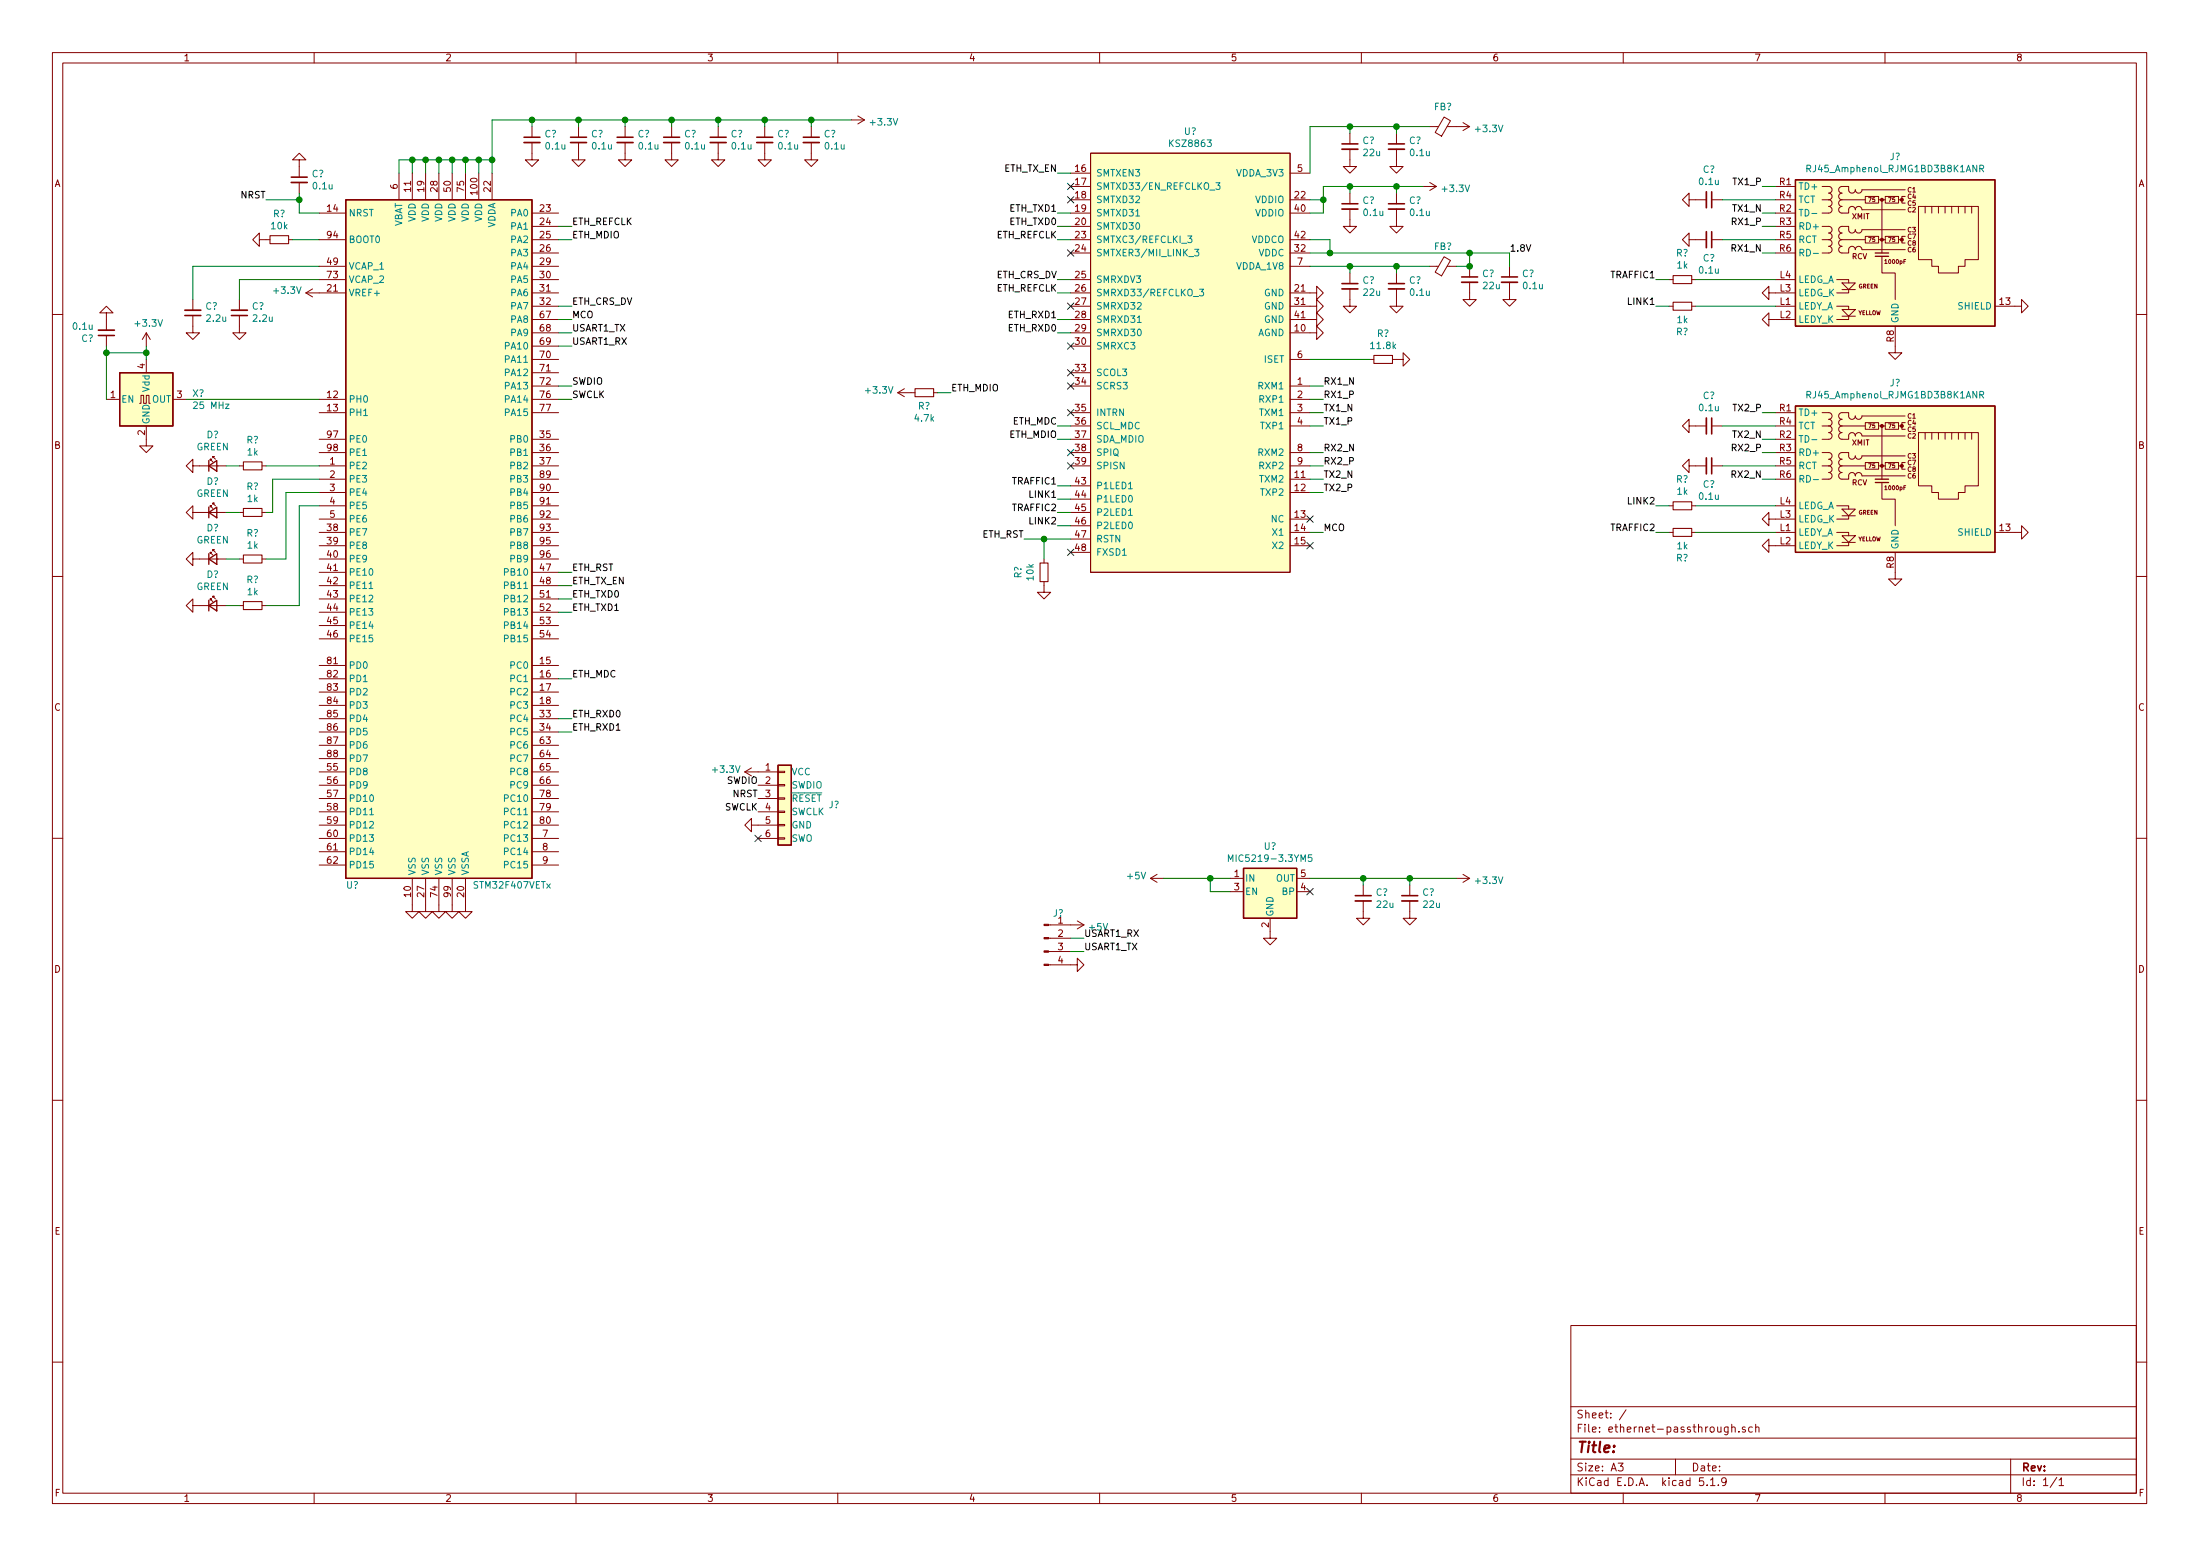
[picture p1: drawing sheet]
<svg xmlns="http://www.w3.org/2000/svg" width="420mm" height="297mm" viewBox="0 0 420 297" stroke-linecap="round" stroke-linejoin="round" font-family="sans-serif">
<g fill="none" stroke="#840000" stroke-width=".19">
<path d="M10 10h400v277h-400zM12 12h396v273.1h-396zM60 10v2M110 10v2M160 10v2M210 10v2M260 10v2M310 10v2M360 10v2M57.1 30.5h1.3l-1.3-1.3-1.2 1.3h1.2v3.3M57.1 34.8v2.1M76.2 33.1v5"/>
<path d="M78.7 33.1v5M81.3 33.1v5M83.8 33.1v5M86.4 33.1v5M88.9 33.1v5M91.4 33.1v5M94 33.1v5M101.6 27.2v3.3h1.3l-1.3 1.3-1.3-1.3h1.3M101.6 24.2v2M110.5 27.2v3.3h1.3l-1.3 1.3-1.3-1.3h1.3M110.5 24.2v2M119.4 27.2v3.3h1.2l-1.2 1.3-1.3-1.3h1.3"/>
<path d="M119.4 24.2v2M128.3 27.2v3.3h1.2l-1.2 1.3-1.3-1.3h1.3M128.3 24.2v2M137.2 27.2v3.3h1.2l-1.2 1.3-1.3-1.3h1.3M137.2 24.2v2M146 27.2v3.3h1.3l-1.3 1.3-1.2-1.3h1.2M146 24.2v2M154.9 27.2v3.3h1.3l-1.3 1.3-1.2-1.3h1.2M154.9 24.2v2M162.6 22.9h2.5M163.8 22.1l1.3 .8M165.1 22.9l-1.3 .8"/>
<path d="M204.5 35.6h3.8M204.5 38.1h3.8M204.5 33.1h3.8M208.3 29.2h38.1v80.1h-38.1zM246.4 38.1h3.8M246.4 33.1h3.8M257.8 39.9v3.3h1.3l-1.3 1.3-1.3-1.3h1.3M257.8 28.5v3.3h1.3l-1.3 1.3-1.3-1.3h1.3M257.8 25.4v2.1M257.8 36.9v2M266.7 39.9v3.3h1.3l-1.3 1.3-1.3-1.3h1.3M266.7 28.5v3.3h1.3l-1.3 1.3-1.3-1.3h1.3"/>
<path d="M266.7 25.4v2.1M266.7 36.9v2M271.8 35.6h2.5M273 34.8l1.3 .8M273 24.2h1.7M274.3 35.6l-1.3 .8M275.8 22.3l1.2 .7-1.7 3-1.2-.7zM276.4 24.2h4.3M279.4 23.4l1.3 .8M280.7 24.2l-1.3 .7M322.6 38.1v-1.2l-1.3 1.2 1.3 1.3v-1.3h3.3M326.9 38.1h2"/>
<path d="M339.1 35.6h3.8M339.1 38.1h3.8M348 35.6h1.2a.63 .63 0 0 1 .7 .6 .63 .63 0 0 1-.7 .7 .63 .63 0 0 1 .7 .6 .63 .63 0 0 1-.7 .6M348 38.1h1.2M349.2 38.1a.63 .63 0 0 1 .7 .7 .63 .63 0 0 1-.7 .6 .63 .63 0 0 1 .7 .6 .63 .63 0 0 1-.7 .7h-1.2M351.8 38.1a.63 .63 0 0 0-.6 .7 .63 .63 0 0 0 .6 .6 .63 .63 0 0 0-.6 .6 .63 .63 0 0 0 .6 .7h1.3v-.7a.63 .63 0 0 1 .6-.6 .63 .63 0 0 1 .6 .6 .63 .63 0 0 1 .7-.6 .63 .63 0 0 1 .6 .6h8.3M351.8 38.1h4.4M356.2 37.5h2.6v1.3h-2.6zM358.8 38.1h1.2M359.4 38.1v10.2M360 37.5h2.6v1.3h-2.6zM362.6 38.1h.6"/>
<path d="M363.9 36.2h-8.3a.63 .63 0 0 1-.6 .7 .63 .63 0 0 1-.7-.7 .63 .63 0 0 1-.6 .7 .63 .63 0 0 1-.6-.7v-.6h-1.3a.63 .63 0 0 0-.6 .6 .63 .63 0 0 0 .6 .7 .63 .63 0 0 0-.6 .6 .63 .63 0 0 0 .6 .6M363.9 37.5h-.7v1.3h.7M366.4 39.4h11.4v10.2h-2.5v1.2h-1.3v1.3h-3.8v-1.3h-1.3v-1.2h-2.5zM367.7 39.4v1.3M368.9 39.4v1.3M370.2 39.4v1.3M371.5 39.4v1.3M372.7 39.4v1.3M374 39.4v1.3M375.3 39.4v1.3M376.6 39.4v1.3M20.3 59.7h1.3l-1.3-1.2-1.3 1.2h1.3v3.3"/>
<path d="M36.8 57.2v2M45.7 57.2v2M49.5 45.8v-1.3l-1.2 1.3 1.2 1.2v-1.2h2.1M55.1 45.8h.8M58.4 55.9l1.3 .8M58.4 55.9h7.6M59.7 55.2l-1.3 .7M61 45.8h5M61 53.4h5M61 40.7h5M61 50.8h5M101.6 45.8h5.1"/>
<path d="M101.6 55.9h5.1M101.6 53.4h5.1M101.6 58.5h5.1M101.6 48.3h5.1M101.6 43.2h5.1M101.6 40.7h5.1M101.6 50.8h5.1M204.5 45.8h3.8M204.5 55.9h3.8M204.5 53.4h3.8M204.5 58.5h3.8M204.5 48.3h3.8"/>
<path d="M204.5 43.2h3.8M204.5 40.7h3.8M246.4 58.5h5.1v-1.3l1.2 1.3-1.2 1.2v-1.2M246.4 55.9h5.1v-1.3l1.2 1.3-1.2 1.3v-1.3M246.4 45.8h3.8M246.4 48.3h3.8M246.4 40.7h3.8M246.4 50.8h3.8M257.8 55.2v3.3h1.3l-1.3 1.2-1.3-1.2h1.3M257.8 52.1v2M266.7 55.2v3.3h1.3l-1.3 1.2-1.3-1.2h1.3M266.7 52.1v2"/>
<path d="M273 50.8h1.7M275.8 49l1.2 .7-1.7 3-1.2-.7zM276.4 50.8h1.7M280.7 53.9v3.3h1.2l-1.2 1.3-1.3-1.3h1.3M280.7 50.8v2.1M288.3 53.9v3.3h1.3l-1.3 1.3-1.3-1.3h1.3M288.3 50.8v2.1M318.8 53.4h.7M318.8 58.5h.7M322.6 45.8v-1.3l-1.3 1.3 1.3 1.2v-1.2h3.3M323.1 53.4h.7M323.1 58.5h.7"/>
<path d="M326.9 45.8h2M337.8 55.9v-1.3l-1.3 1.3 1.3 1.3v-1.3h5.1M339.1 45.8h3.8M339.1 53.4h3.8M339.1 58.5h3.8M339.1 48.3h3.8M339.1 43.2h3.8M339.1 40.7h3.8M348 43.2h1.2a.63 .63 0 0 1 .7 .7 .63 .63 0 0 1-.7 .6 .63 .63 0 0 1 .7 .6 .63 .63 0 0 1-.7 .7M348 45.8h1.2M349.2 45.8a.63 .63 0 0 1 .7 .6 .63 .63 0 0 1-.7 .6 .63 .63 0 0 1 .7 .7 .63 .63 0 0 1-.7 .6h-1.2M350.8 58.5h2.3v.6"/>
<path d="M350.8 53.4h2.3v.6M351.8 45.8a.63 .63 0 0 0-.6 .6 .63 .63 0 0 0 .6 .6 .63 .63 0 0 0-.6 .7 .63 .63 0 0 0 .6 .6h1.3v-.6a.63 .63 0 0 1 .6-.7 .63 .63 0 0 1 .6 .7 .63 .63 0 0 1 .7-.7 .63 .63 0 0 1 .6 .7h8.3M351.8 54h2.5l-1.2 1.3zM351.8 59.1h2.5l-1.2 1.3zM351.8 45.8h4.4M351.8 55.3h2.5M353.1 55.3v.6h-2.3M356.2 45.1h2.6v1.3h-2.6zM358.8 45.8h1.2M359.4 48.9v3.2h2.5v5.1M360 45.1h2.6v1.3h-2.6zM362.6 45.8h.6"/>
<path d="M363.9 43.9h-8.3a.63 .63 0 0 1-.6 .6 .63 .63 0 0 1-.7-.6 .63 .63 0 0 1-.6 .6 .63 .63 0 0 1-.6-.6v-.7h-1.3a.63 .63 0 0 0-.6 .7 .63 .63 0 0 0 .6 .6 .63 .63 0 0 0-.6 .6 .63 .63 0 0 0 .6 .7M363.9 45.1h-.7v1.3h.7M381 58.5h5.1v-1.3l1.2 1.3-1.2 1.2v-1.2M10 60h2M20.3 76.2h2.6M20.3 64v2.1M26.7 77h.2v-1.5h.5v1.5h.5v-1.5h.5v1.5h.3M27.9 63.5v2.6M27.9 68.6v2.6M27.9 63.5l-.7 1.3M27.9 63.5l.8 1.3M33 76.2h2.6"/>
<path d="M36.8 60.2v3.3h1.3l-1.3 1.3-1.2-1.3h1.2M45.7 60.2v3.3h1.3l-1.3 1.3-1.3-1.3h1.3M61 76.2h5M61 78.8h5M101.6 76.2h5.1M101.6 61h5.1M101.6 78.8h5.1M101.6 66.1h5.1M101.6 68.6h5.1M101.6 71.2h5.1M101.6 73.7h5.1M101.6 63.5h5.1"/>
<path d="M171.4 75l1.3 .7M171.4 75h3.4M172.7 74.2l-1.3 .8M178.3 75h.8M204.5 61h3.8M204.5 78.8h3.8M204.5 66.1h3.8M204.5 71.2h3.8M204.5 73.7h3.8M204.5 63.5h3.8M246.4 63.5h5.1v-1.2l1.2 1.2-1.2 1.3v-1.3M246.4 61h5.1v-1.3l1.2 1.3-1.2 1.3v-1.3"/>
<path d="M246.4 76.2h3.8M246.4 78.8h3.8M246.4 68.6h3.8M246.4 73.7h3.8M261.6 68.6h.8M265.9 68.6h2.1v-1.3l1.2 1.3-1.2 1.3v-1.3M337.8 61v-1.3l-1.3 1.3 1.3 1.3v-1.3h5.1M339.1 78.8h3.8M348 78.8h1.2a.63 .63 0 0 1 .7 .6 .63 .63 0 0 1-.7 .6 .63 .63 0 0 1 .7 .7 .63 .63 0 0 1-.7 .6M351.8 60.4h2.5M353.1 60.4v.6h-2.3M361.9 62.3v5h1.3l-1.3 1.3-1.2-1.3h1.2"/>
<path d="M363.9 79.4h-8.3a.63 .63 0 0 1-.6 .6 .63 .63 0 0 1-.7-.6 .63 .63 0 0 1-.6 .6 .63 .63 0 0 1-.6-.6v-.6h-1.3a.63 .63 0 0 0-.6 .6 .63 .63 0 0 0 .6 .6 .63 .63 0 0 0-.6 .7 .63 .63 0 0 0 .6 .6M408 60h2M27.9 81.3v3.8h1.3l-1.3 1.3-1.2-1.3h1.2M36.8 88.9v-1.2l-1.2 1.2 1.2 1.3v-1.3h6.4M36.8 97.8v-1.2l-1.2 1.2 1.2 1.3v-1.3h6.4M40.1 87.9v-.2h.3h-.3l.5 .5M40.1 96.8v-.2h.3h-.3l.5 .5M40.6 87.4v-.2h.3h-.3l.5 .5M40.6 96.3v-.3h.3h-.3l.5 .6M45.7 88.9h.8M45.7 97.8h.8M50 88.9h.8"/>
<path d="M50 97.8h.8M61 88.9h5M61 96.6h5M61 91.5h5M61 86.4h5M61 83.9h5M61 99.1h5M61 94h5M101.6 88.9h5.1M101.6 96.6h5.1M101.6 91.5h5.1M101.6 86.4h5.1"/>
<path d="M101.6 83.9h5.1M101.6 99.1h5.1M101.6 94h5.1M204.5 88.9h3.8M204.5 81.3h3.8M204.5 86.4h3.8M204.5 83.9h3.8M204.5 97.8h3.8M204.5 92.7h3.8M204.5 95.3h3.8M246.4 88.9h3.8M246.4 81.3h3.8"/>
<path d="M246.4 91.5h3.8M246.4 86.4h3.8M246.4 99.1h3.8M246.4 94h3.8M318.8 96.6h.7M322.6 81.3v-1.3l-1.3 1.3 1.3 1.3v-1.3h3.3M322.6 88.9v-1.2l-1.3 1.2 1.3 1.3v-1.3h3.3M323.1 96.6h.7M326.9 88.9h2M326.9 81.3h2M337.8 99.1v-1.3l-1.3 1.3 1.3 1.3v-1.3h5.1M339.1 88.9h3.8"/>
<path d="M339.1 96.6h3.8M339.1 81.3h3.8M339.1 91.5h3.8M339.1 86.4h3.8M339.1 83.9h3.8M348 86.4h1.2a.63 .63 0 0 1 .7 .6 .63 .63 0 0 1-.7 .7 .63 .63 0 0 1 .7 .6 .63 .63 0 0 1-.7 .6M348 88.9h1.2M348 81.3h1.2M349.2 88.9a.63 .63 0 0 1 .7 .7 .63 .63 0 0 1-.7 .6 .63 .63 0 0 1 .7 .6 .63 .63 0 0 1-.7 .7h-1.2M349.2 81.3a.63 .63 0 0 1 .7 .7 .63 .63 0 0 1-.7 .6 .63 .63 0 0 1 .7 .6 .63 .63 0 0 1-.7 .7h-1.2M350.8 96.6h2.3v.6M351.8 88.9a.63 .63 0 0 0-.6 .7 .63 .63 0 0 0 .6 .6 .63 .63 0 0 0-.6 .6 .63 .63 0 0 0 .6 .7h1.3v-.7a.63 .63 0 0 1 .6-.6 .63 .63 0 0 1 .6 .6 .63 .63 0 0 1 .7-.6 .63 .63 0 0 1 .6 .6h8.3"/>
<path d="M351.8 81.3a.63 .63 0 0 0-.6 .7 .63 .63 0 0 0 .6 .6 .63 .63 0 0 0-.6 .6 .63 .63 0 0 0 .6 .7h1.3v-.7a.63 .63 0 0 1 .6-.6 .63 .63 0 0 1 .6 .6 .63 .63 0 0 1 .7-.6 .63 .63 0 0 1 .6 .6h8.3M351.8 97.2h2.5l-1.2 1.3zM351.8 88.9h4.4M351.8 98.5h2.5M351.8 81.3h4.4M353.1 98.5v.6h-2.3M356.2 88.3h2.6v1.3h-2.6zM356.2 80.7h2.6v1.3h-2.6zM358.8 88.9h1.2M358.8 81.3h1.2M359.4 92.1v3.2h2.5v5.1M359.4 81.3v10.2"/>
<path d="M360 88.3h2.6v1.3h-2.6zM360 80.7h2.6v1.3h-2.6zM362.6 88.9h.6M362.6 81.3h.6M363.9 87h-8.3a.63 .63 0 0 1-.6 .7 .63 .63 0 0 1-.7-.7 .63 .63 0 0 1-.6 .7 .63 .63 0 0 1-.6-.7v-.6h-1.3a.63 .63 0 0 0-.6 .6 .63 .63 0 0 0 .6 .7 .63 .63 0 0 0-.6 .6 .63 .63 0 0 0 .6 .6M363.9 88.3h-.7v1.3h.7M363.9 80.7h-.7v1.3h.7M366.4 82.6h11.4v10.1h-2.5v1.3h-1.3v1.3h-3.8v-1.3h-1.3v-1.3h-2.5zM367.7 82.6v1.3M368.9 82.6v1.3M370.2 82.6v1.3M371.5 82.6v1.3"/>
<path d="M372.7 82.6v1.3M374 82.6v1.3M375.3 82.6v1.3M376.6 82.6v1.3M10 110h2M36.8 115.6v-1.3l-1.2 1.3 1.2 1.3v-1.3h6.4M36.8 106.7v-1.3l-1.2 1.3 1.2 1.3v-1.3h6.4M40.1 114.6v-.3h.3h-.3l.5 .5M40.1 105.7v-.3h.3h-.3l.5 .6M40.6 114.1v-.3h.3h-.3l.5 .5M40.6 105.2v-.3h.3h-.3l.5 .5M45.7 106.7h.8"/>
<path d="M45.7 115.6h.8M50 106.7h.8M50 115.6h.8M61 101.6h5M61 106.7h5M61 104.2h5M61 109.3h5M61 111.8h5M61 114.3h5M61 116.9h5M61 119.4h5M101.6 101.6h5.1"/>
<path d="M101.6 106.7h5.1M101.6 104.2h5.1M101.6 109.3h5.1M101.6 111.8h5.1M101.6 114.3h5.1M101.6 116.9h5.1M101.6 119.4h5.1M199.4 111v2.1h1.3l-1.3 1.2-1.3-1.2h1.3M199.4 106.7v.8M204.5 100.4h3.8M204.5 102.9h3.8M204.5 105.4h3.8"/>
<path d="M246.4 101.6h3.8M246.4 104.2h3.8M318.8 101.6h.7M323.1 101.6h.7M337.8 104.2v-1.3l-1.3 1.3 1.3 1.2v-1.2h5.1M339.1 101.6h3.8M350.8 101.6h2.3v.7M351.8 102.3h2.5l-1.2 1.2zM351.8 103.5h2.5M353.1 103.5v.7h-2.3M361.9 105.4v5.1h1.3l-1.3 1.3-1.2-1.3h1.2M381 101.6h5.1v-1.2l1.2 1.2-1.2 1.3v-1.3"/>
<path d="M408 110h2M61 122h5M61 127h5M61 129.6h5M61 132.1h5M61 134.7h5M61 137.2h5M61 139.7h5M101.6 122h5.1M101.6 127h5.1M101.6 129.6h5.1M101.6 132.1h5.1"/>
<path d="M101.6 134.7h5.1M101.6 137.2h5.1M101.6 139.7h5.1M61 147.4h5M61 149.9h5M61 152.4h5M61 155h5M61 157.5h5M61 142.3h5M61 144.8h5M101.6 147.4h5.1M101.6 149.9h5.1"/>
<path d="M101.6 152.4h5.1M101.6 155h5.1M101.6 157.5h5.1M101.6 142.3h5.1M101.6 144.8h5.1M142.2 147.4l1.3 .7M142.2 147.4h6.4M143.5 157.5v-1.3l-1.3 1.3 1.3 1.3v-1.3h5.1M143.5 146.6l-1.3 .8M144.8 149.9h3.8M144.8 152.4h3.8M144.8 155h3.8"/>
<path d="M148.6 159.9h1.3v.3h-1.3zM148.6 157.4h1.3v.2h-1.3zM148.6 154.8h1.3v.3h-1.3zM148.6 152.3h1.3v.3h-1.3zM148.6 149.8h1.3v.2h-1.3zM148.6 147.2h1.3v.3h-1.3zM10 160h2M61 160.1h5M61 162.6h5M61 165.1h5M78.7 167.7v6.3h1.3l-1.3 1.3-1.2-1.3h1.2M81.3 167.7v6.3h1.2l-1.2 1.3-1.3-1.3h1.3"/>
<path d="M83.8 167.7v6.3h1.3l-1.3 1.3-1.3-1.3h1.3M86.4 167.7v6.3h1.2l-1.2 1.3-1.3-1.3h1.3M88.9 167.7v6.3h1.3l-1.3 1.3-1.3-1.3h1.3M101.6 160.1h5.1M101.6 162.6h5.1M101.6 165.1h5.1M144.8 160.1h3.8M200.3 179.1h4.2M200.3 176.6h6.7M205.7 175.8l1.3 .8M207 176.6l-1.3 .7M219.7 167.7h2.5"/>
<path d="M219.7 167.7l1.3 .7M221 166.9l-1.3 .8M234.9 167.7h2.6M234.9 170.2h2.6M242.6 175.3v3.8h1.2l-1.2 1.3-1.3-1.3h1.3M247.6 167.7h2.6M247.6 170.2h2.6M260.3 172v3.3h1.3l-1.3 1.3-1.2-1.3h1.2M260.3 168.9v2.1M269.2 172v3.3h1.3l-1.3 1.3-1.2-1.3h1.2M269.2 168.9v2.1M278.1 167.7h2.6"/>
<path d="M279.4 166.9l1.3 .8M280.7 167.7l-1.3 .7M408 160h2M200.3 184.2h5.4v-1.3l1.3 1.3-1.3 1.3v-1.3M200.3 181.6h4.2M10 210h2M408 210h2M300 253h108v32.1h-108zM10 260h2M300 278.5h108M300 274.5h108M300 268.5h108"/>
<path d="M309 279.3h1l-.5 .6 .4 .1v.7l-.2 .1-.7-.1M310.5 269.1l-1.2 2M320 278.5v3M330 272.4v1.2l-.3 .3-.3-.1M330 272.5l-.4-.1-.3 .3 .1 .6 .2 .1 .4-.1M330.7 272.5h.1a.37 .37 0 0 1 .6 .1v.8M330.7 271.9v1.5M332.1 273.3v.1M333.3 272.5l-.4-.1-.2 .2 .1 .2 .5 .2v.3h-.6M334.7 272.5l-.5-.1-.2 .3 .1 .6h.6M335.3 272.5l.2-.1 .4 .1v.9M335.3 271.9v1.5"/>
<path d="M384 278.5v6.6M408 260h2M60 285.1v1.9M110 285.1v1.9M160 285.1v1.9M210 285.1v1.9M260 285.1v1.9M300 281.5h108M310 285.1v1.9M325.3 282.1h-.7l-.1 .7 .2-.1h.5l.2 .3-.1 .5-.2 .1-.6-.1M326 283.5v.1M326.7 282.5l.4-.4v1.5"/>
<path d="M326.7 283.6h.8M328.2 283.5v.1M329.7 282.7l-.3 .3h-.4l-.2-.3 .2-.5 .4-.1 .2 .2a1.19 1.19 0 0 1-.2 1.2l-.4 .1M360 285.1v1.9M392.8 282l-1.3 2M393.2 282.5l.5-.4v1.5M393.2 283.6h.9"/>
</g>
<g fill="none" stroke="#840000" stroke-width=".33">
<path d="M55.6 34.8h3.1M100.1 27.2h3M109 27.2h3M117.9 27.2h3M126.7 27.2h3.1M135.6 27.2h3.1M144.5 27.2h3.1M153.4 27.2h3.1M256.3 39.9h3M256.3 28.5h3M265.2 39.9h3M265.2 28.5h3"/>
<path d="M325.9 36.6v3.1M35.3 59.2h3.1M44.2 59.2h3M256.3 55.2h3M265.2 55.2h3M279.1 53.9h3.1M286.8 53.9h3M325.9 44.2v3.1M18.8 63h3M325.9 79.8v3M325.9 87.4v3.1M258.8 172h3.1"/>
<path d="M267.7 172h3.1"/>
</g>
<g fill="none" stroke="#840000" stroke-width=".3">
<path d="M55.6 33.8h3.1M100.1 26.2h3M109 26.2h3M117.9 26.2h3M126.7 26.2h3.1M135.6 26.2h3.1M144.5 26.2h3.1M153.4 26.2h3.1M256.3 38.9h3M256.3 27.5h3M265.2 38.9h3M265.2 27.5h3"/>
<path d="M326.9 36.6v3.1M256.3 54.1h3M265.2 54.1h3M279.1 52.9h3.1M286.8 52.9h3M326.9 44.2v3.1M18.8 64h3M35.3 60.2h3.1M44.2 60.2h3M326.9 79.8v3M326.9 87.4v3.1M258.8 171h3.1"/>
<path d="M267.7 171h3.1"/>
</g>
<path d="M51.6 45h3.5v1.5h-3.5zM319.5 52.6h3.6v1.5h-3.6zM319.5 57.7h3.6v1.5h-3.6zM174.8 74.2h3.5v1.5h-3.5zM262.4 67.9h3.5v1.5h-3.5zM46.5 88.2h3.5v1.5h-3.5zM46.5 97.1h3.5v1.5h-3.5zM319.5 95.8h3.6v1.5h-3.6zM46.5 106h3.5v1.5h-3.5zM46.5 114.8h3.5v1.6h-3.5zM198.6 107.5h1.6v3.5h-1.6zM319.5 100.9h3.6v1.5h-3.6z" fill="none" stroke="#840000" stroke-width=".2"/>
<g fill="none" stroke="#840000" stroke-width=".25">
<path d="M66 38.1h35.6v129.6h-35.6zM342.9 34.3h38.1v28h-38.1zM358.1 48.9h2.6M358.1 48.3h2.6M22.9 71.2h10.1v10.1h-10.1zM342.9 77.5h38.1v27.9h-38.1zM39.9 88.9l1.5-1v2.1zM39.9 97.8l1.5-1v2zM39.9 87.9v2.1M39.9 96.8v2M358.1 92.1h2.6M358.1 91.5h2.6"/>
<path d="M39.9 115.6l1.5-1v2zM39.9 106.7l1.5-1v2zM39.9 105.7v2M39.9 114.6v2M148.6 146.1h2.5v15.2h-2.5zM237.5 165.8h10.1v9.5h-10.1z"/>
</g>
<g fill="#ffffc2" stroke="#ffffc2" stroke-width=".19">
<path d="M22.9 71.2h10.1v10.1h-10.1z"/>
<path d="M148.6 146.1h2.5v15.2h-2.5z"/>
<path d="M237.5 165.8h10.1v9.5h-10.1z"/>
<path d="M342.9 34.3h38.1v28h-38.1z"/>
<path d="M342.9 77.5h38.1v27.9h-38.1z"/>
<path d="M66 38.1h35.6v129.6h-35.6z"/>
<path d="M208.3 29.2h38.1v80.1h-38.1z"/>
</g>
<g fill="#840000" stroke="#840000" stroke-width=".19">
<path d="M199.4 184.1h.9v.2h-.9z"/>
<path d="M199.4 181.5h.9v.3h-.9z"/>
<path d="M199.4 179h.9v.2h-.9z"/>
<path d="M199.4 176.4h.9v.3h-.9z"/>
</g>
<g fill="none" stroke="#008484" stroke-width=".19">
<path d="M232.2 34.9h.8l-.4 .5 .3 .1v.5l-.1 .2-.6-.2M378.1 32.2l.7-.1v-.4l-.7-.2v1.3M378.4 32.2l.4 .6M226.8 45h.8l-.4 .5 .4 .2v.4l-.2 .2-.6-.1M228.2 47.6h.8l-.5 .5 .4 .1v.5l-.2 .2-.5-.2M229.1 55.2h.8l-.5 .5 .4 .1 .1 .4-.3 .3-.5-.2M346 40.8h1M346.3 48.4h1M217.2 61.6h.8M378.1 75.4l.7-.1v-.5l-.7-.1v1.3M378.4 75.4l.4 .6M215.5 93.3h.8"/>
<path d="M215.5 98.4h.8M346 83.9h1M346.3 91.6h1M70.5 112.4h.7M70.6 155.5h.7M234.6 164.5v-1.3l.4 .9 .5-.9v1.3M250.5 163.2h-.6l-.1 .6 .2-.1 .5 .1v.5l-.2 .2-.5-.2"/>
</g>
<g fill="#840000" stroke="#840000" stroke-width=".25">
<circle cx="359.4" cy="45.8" r=".25"/>
<circle cx="359.4" cy="38.1" r=".25"/>
<circle cx="363.2" cy="45.8" r=".25"/>
<circle cx="363.2" cy="38.1" r=".25"/>
<circle cx="359.4" cy="88.9" r=".25"/>
<circle cx="359.4" cy="81.3" r=".25"/>
<circle cx="363.2" cy="88.9" r=".25"/>
<circle cx="363.2" cy="81.3" r=".25"/>
</g>
<g fill="none" stroke="#008400" stroke-width=".19">
<path d="M50.8 38.1h6.3M57.1 36.9v3.8h3.9M78.7 30.5v2.6M81.3 30.5v2.6M83.8 30.5v2.6M86.4 30.5v2.6M88.9 30.5v2.6M91.4 30.5v2.6M94 30.5h-17.8v2.6M101.6 22.9v1.3M110.5 22.9v1.3M119.4 22.9v1.3"/>
<path d="M128.3 22.9v1.3M137.2 22.9v1.3M146 22.9v1.3M154.9 22.9v1.3M162.6 22.9h-68.6v10.2M201.9 33.1h2.6M250.2 38.1h2.5M257.8 24.2v1.2M257.8 35.6v1.3M266.7 24.2v1.2M266.7 35.6v1.3M271.8 35.6h-19.1v5.1h-2.5"/>
<path d="M273 24.2h-22.8v8.9M328.9 38.1h10.2M336.5 35.6h2.6M55.9 45.8h5.1M61 53.4h-15.3v3.8M61 50.8h-24.2v6.4M106.7 43.2h2.5M106.7 45.8h2.5M106.7 58.5h2.5M201.9 43.2h2.6M201.9 40.7h2.6M201.9 45.8h2.6"/>
<path d="M201.9 53.4h2.6M201.9 55.9h2.6M250.2 45.8h3.8v2.5M250.2 48.3h38.1v2.5M250.2 50.8h22.8M257.8 50.8v1.3M266.7 50.8v1.3M280.7 48.3v2.5h-2.6M316.2 53.4h2.6M316.2 58.5h2.6M323.8 53.4h15.3M323.8 58.5h15.3"/>
<path d="M328.9 45.8h10.2M336.5 43.2h2.6M336.5 40.7h2.6M336.5 48.3h2.6M20.3 66.1v10.1M20.3 67.3h7.6M27.9 66.1v2.5M35.6 76.2h25.4M106.7 73.7h2.5M106.7 76.2h2.5M106.7 66.1h2.5M106.7 61h2.5"/>
<path d="M106.7 63.5h2.5M179.1 75h2.5M201.9 61h2.6M201.9 63.5h2.6M250.2 73.7h2.5M250.2 76.2h2.5M250.2 78.8h2.5M250.2 68.6h11.4M336.5 78.8h2.6M43.2 88.9h2.5M43.2 97.8h2.5M50.8 88.9h10.2"/>
<path d="M61 96.6h-3.9v19h-6.3M61 91.5h-8.9v6.3h-1.3M61 94h-6.4v12.7h-3.8M201.9 97.8h2.6M201.9 81.3h2.6M201.9 83.9h2.6M201.9 95.3h2.6M201.9 92.7h2.6M250.2 91.5h2.5M250.2 88.9h2.5M250.2 81.3h2.5M250.2 86.4h2.5"/>
<path d="M250.2 94h2.5M316.2 96.6h2.6M323.8 96.6h15.3M328.9 88.9h10.2M328.9 81.3h10.2M336.5 91.5h2.6M336.5 83.9h2.6M336.5 86.4h2.6M43.2 115.6h2.5M43.2 106.7h2.5M106.7 109.3h2.5M106.7 111.8h2.5"/>
<path d="M106.7 114.3h2.5M106.7 116.9h2.5M195.6 102.9h8.9M199.4 102.9v3.8M201.9 100.4h2.6M250.2 101.6h2.5M316.2 101.6h2.6M323.8 101.6h15.3M106.7 129.6h2.5M106.7 137.2h2.5M106.7 139.7h2.5M204.5 179.1h2.5"/>
<path d="M222.2 167.7h12.7M231.1 167.7v2.5h3.8M250.2 167.7h27.9M260.3 167.7v1.2M269.2 167.7v1.2M204.5 181.6h2.5"/>
</g>
<g fill="#008400" stroke="#008400" stroke-width=".25">
<circle cx="280.7" cy="50.8" r=".51"/>
<circle cx="110.5" cy="22.9" r=".51"/>
<circle cx="101.6" cy="22.9" r=".51"/>
<circle cx="91.4" cy="30.5" r=".51"/>
<circle cx="88.9" cy="30.5" r=".51"/>
<circle cx="86.4" cy="30.5" r=".51"/>
<circle cx="83.8" cy="30.5" r=".51"/>
<circle cx="81.3" cy="30.5" r=".51"/>
<circle cx="78.7" cy="30.5" r=".51"/>
<circle cx="119.4" cy="22.9" r=".51"/>
<circle cx="94" cy="30.5" r=".51"/>
<circle cx="252.7" cy="38.1" r=".51"/>
<circle cx="266.7" cy="35.6" r=".51"/>
<circle cx="257.8" cy="50.8" r=".51"/>
<circle cx="266.7" cy="24.2" r=".51"/>
<circle cx="257.8" cy="24.2" r=".51"/>
<circle cx="266.7" cy="50.8" r=".51"/>
<circle cx="231.1" cy="167.7" r=".51"/>
<circle cx="257.8" cy="35.6" r=".51"/>
<circle cx="254" cy="48.3" r=".51"/>
<circle cx="260.3" cy="167.7" r=".51"/>
<circle cx="280.7" cy="48.3" r=".51"/>
<circle cx="128.3" cy="22.9" r=".51"/>
<circle cx="27.9" cy="67.3" r=".51"/>
<circle cx="199.4" cy="102.9" r=".51"/>
<circle cx="20.3" cy="67.3" r=".51"/>
<circle cx="57.1" cy="38.1" r=".51"/>
<circle cx="154.9" cy="22.9" r=".51"/>
<circle cx="146" cy="22.9" r=".51"/>
<circle cx="137.2" cy="22.9" r=".51"/>
<circle cx="269.2" cy="167.7" r=".51"/>
</g>
<g fill="none" stroke="#000084" stroke-width=".19">
<path d="M203.9 37.5l1.2 1.2M203.9 35l1.2 1.2M205.1 37.5l-1.2 1.2M205.1 35l-1.2 1.2M203.9 57.8l1.2 1.3M203.9 47.7l1.2 1.2M205.1 57.8l-1.2 1.3M205.1 47.7l-1.2 1.2M203.9 65.5l1.2 1.2M203.9 73.1l1.2 1.2M203.9 70.5l1.2 1.3M203.9 78.2l1.2 1.2"/>
<path d="M205.1 65.5l-1.2 1.2M205.1 73.1l-1.2 1.2M205.1 70.5l-1.2 1.3M205.1 78.2l-1.2 1.2M203.9 85.8l1.2 1.2M203.9 88.3l1.2 1.2M205.1 85.8l-1.2 1.2M205.1 88.3l-1.2 1.2M249.6 98.5l1.2 1.2M250.8 98.5l-1.2 1.2M203.9 104.8l1.2 1.3M205.1 104.8l-1.2 1.3"/>
<path d="M249.6 103.6l1.2 1.2M250.8 103.6l-1.2 1.2M144.2 159.4l1.2 1.3M145.4 159.4l-1.2 1.3M249.6 169.6l1.2 1.2M250.8 169.6l-1.2 1.2"/>
</g>
<text font-size="2.8" fill="#840000" x="301" y="277.3">Title:</text>
<g font-size="2.1" fill="#840000">
<text x="301" y="273.5">File: ethernet-passthrough.sch</text>
<text x="301" y="270.8">Sheet: /</text>
<text x="301" y="280.9">Size: A3</text>
<text x="323" y="280.9">Date:</text>
<text x="386" y="280.9">Rev:</text>
<text x="301" y="283.7">KiCad E.D.A. kicad 5.1.9</text>
<text x="386" y="283.7">Id: 1/1</text>
</g>
<g font-size="1.8" fill="#840000">
<text x="35" y="11.7">1</text>
<text x="85" y="11.7">2</text>
<text x="135" y="11.7">3</text>
<text x="185" y="11.7">4</text>
<text x="235" y="11.7">5</text>
<text x="285" y="11.7">6</text>
<text x="335" y="11.7">7</text>
<text x="385" y="11.7">8</text>
<text x="10.4" y="35.7">A</text>
<text x="205.4" y="32.8">16</text>
<text x="205.4" y="35.3">17</text>
<text x="247.8" y="32.8">5</text>
<text x="339.9" y="35.3">R1</text>
<text x="408.4" y="35.7">A</text>
<text x="62.5" y="40.4">14</text>
<text x="75.9" y="36.1" transform="rotate(-90 75.9 36.1)">6</text>
<text x="78.5" y="36.6" transform="rotate(-90 78.5 36.6)">11</text>
<text x="81" y="36.6" transform="rotate(-90 81 36.6)">19</text>
<text x="83.6" y="36.6" transform="rotate(-90 83.6 36.6)">28</text>
<text x="86.1" y="36.6" transform="rotate(-90 86.1 36.6)">50</text>
<text x="88.6" y="36.6" transform="rotate(-90 88.6 36.6)">75</text>
<text x="91.2" y="37.1" transform="rotate(-90 91.2 37.1)">100</text>
<text x="93.7" y="36.6" transform="rotate(-90 93.7 36.6)">22</text>
<text x="103.2" y="40.4">23</text>
<text x="205.4" y="37.9">18</text>
<text x="205.4" y="40.4">19</text>
<text x="247.3" y="37.9">22</text>
<text x="247.3" y="40.4">40</text>
<text x="339.9" y="40.4">R2</text>
<text x="339.9" y="37.9">R4</text>
<text x="62.5" y="45.5">94</text>
<text x="103.2" y="43">24</text>
<text x="103.2" y="45.5">25</text>
<text x="205.4" y="43">20</text>
<text x="205.4" y="45.5">23</text>
<text x="247.3" y="45.5">42</text>
<text x="339.9" y="43">R3</text>
<text x="339.9" y="45.5">R5</text>
<text x="62.5" y="50.6">49</text>
<text x="62.5" y="53.1">73</text>
<text x="103.2" y="48">26</text>
<text x="103.2" y="50.6">29</text>
<text x="103.2" y="53.1">30</text>
<text x="205.4" y="48">24</text>
<text x="205.4" y="53.1">25</text>
<text x="247.3" y="48">32</text>
<text x="247.8" y="50.6">7</text>
<text x="339.9" y="48">R6</text>
<text x="340" y="53.1">L4</text>
<text x="62.5" y="55.7">21</text>
<text x="103.2" y="55.7">31</text>
<text x="103.2" y="58.2">32</text>
<text x="205.4" y="55.7">26</text>
<text x="205.4" y="58.2">27</text>
<text x="247.3" y="55.7">21</text>
<text x="247.3" y="58.2">31</text>
<text x="340" y="58.2">L1</text>
<text x="340" y="55.7">L3</text>
<text x="381.9" y="58.2">13</text>
<text x="103.2" y="65.8">69</text>
<text x="103.2" y="60.7">67</text>
<text x="103.2" y="63.3">68</text>
<text x="205.4" y="60.7">28</text>
<text x="205.4" y="63.3">29</text>
<text x="205.4" y="65.8">30</text>
<text x="247.3" y="63.3">10</text>
<text x="247.3" y="60.7">41</text>
<text x="340" y="60.7">L2</text>
<text x="361.7" y="65.3" transform="rotate(-90 361.7 65.3)">R8</text>
<text x="27.7" y="70.4" transform="rotate(-90 27.7 70.4)">4</text>
<text x="103.2" y="68.4">70</text>
<text x="103.2" y="70.9">71</text>
<text x="205.4" y="70.9">33</text>
<text x="247.8" y="68.4">6</text>
<text x="21.1" y="76">1</text>
<text x="33.8" y="76">3</text>
<text x="62.5" y="76">12</text>
<text x="103.2" y="73.4">72</text>
<text x="103.2" y="76">76</text>
<text x="205.4" y="73.4">34</text>
<text x="247.8" y="73.4">1</text>
<text x="247.8" y="76">2</text>
<text x="27.7" y="83.1" transform="rotate(-90 27.7 83.1)">2</text>
<text x="62.5" y="83.6">97</text>
<text x="62.5" y="78.5">13</text>
<text x="103.2" y="78.5">77</text>
<text x="103.2" y="83.6">35</text>
<text x="205.4" y="78.5">35</text>
<text x="205.4" y="81.1">36</text>
<text x="205.4" y="83.6">37</text>
<text x="247.8" y="78.5">3</text>
<text x="247.8" y="81.1">4</text>
<text x="339.9" y="78.5">R1</text>
<text x="339.9" y="83.6">R2</text>
<text x="339.9" y="81.1">R4</text>
<text x="10.4" y="85.7">B</text>
<text x="62.5" y="86.1">98</text>
<text x="63" y="88.7">1</text>
<text x="103.2" y="86.1">36</text>
<text x="103.2" y="88.7">37</text>
<text x="205.4" y="86.1">38</text>
<text x="205.4" y="88.7">39</text>
<text x="247.8" y="86.1">8</text>
<text x="247.8" y="88.7">9</text>
<text x="339.9" y="86.1">R3</text>
<text x="339.9" y="88.7">R5</text>
<text x="408.4" y="85.7">B</text>
<text x="63" y="91.2">2</text>
<text x="63" y="93.8">3</text>
<text x="103.2" y="91.2">89</text>
<text x="103.2" y="93.8">90</text>
<text x="205.4" y="92.5">43</text>
<text x="205.4" y="95">44</text>
<text x="247.3" y="91.2">11</text>
<text x="247.3" y="93.8">12</text>
<text x="339.9" y="91.2">R6</text>
<text x="62.5" y="101.4">38</text>
<text x="63" y="96.3">4</text>
<text x="63" y="98.8">5</text>
<text x="103.2" y="96.3">91</text>
<text x="103.2" y="98.8">92</text>
<text x="103.2" y="101.4">93</text>
<text x="205.4" y="97.6">45</text>
<text x="205.4" y="100.1">46</text>
<text x="247.3" y="98.8">13</text>
<text x="247.3" y="101.4">14</text>
<text x="340" y="101.4">L1</text>
<text x="340" y="98.8">L3</text>
<text x="340" y="96.3">L4</text>
<text x="381.9" y="101.4">13</text>
<text x="62.5" y="103.9">39</text>
<text x="62.5" y="106.5">40</text>
<text x="103.2" y="103.9">95</text>
<text x="103.2" y="106.5">96</text>
<text x="205.4" y="102.7">47</text>
<text x="205.4" y="105.2">48</text>
<text x="247.3" y="103.9">15</text>
<text x="340" y="103.9">L2</text>
<text x="62.5" y="109">41</text>
<text x="62.5" y="111.5">42</text>
<text x="103.2" y="109">47</text>
<text x="103.2" y="111.5">48</text>
<text x="361.7" y="108.5" transform="rotate(-90 361.7 108.5)">R8</text>
<text x="62.5" y="114.1">43</text>
<text x="62.5" y="116.6">44</text>
<text x="62.5" y="119.2">45</text>
<text x="103.2" y="114.1">51</text>
<text x="103.2" y="116.6">52</text>
<text x="103.2" y="119.2">53</text>
<text x="62.5" y="121.7">46</text>
<text x="103.2" y="121.7">54</text>
<text x="62.5" y="126.8">81</text>
<text x="62.5" y="129.3">82</text>
<text x="62.5" y="131.9">83</text>
<text x="103.2" y="126.8">15</text>
<text x="103.2" y="129.3">16</text>
<text x="103.2" y="131.9">17</text>
<text x="10.4" y="135.7">C</text>
<text x="62.5" y="134.4">84</text>
<text x="62.5" y="136.9">85</text>
<text x="103.2" y="134.4">18</text>
<text x="103.2" y="136.9">33</text>
<text x="408.4" y="135.7">C</text>
<text x="62.5" y="139.5">86</text>
<text x="62.5" y="142">87</text>
<text x="103.2" y="139.5">34</text>
<text x="103.2" y="142">63</text>
<text x="62.5" y="144.6">88</text>
<text x="62.5" y="147.1">55</text>
<text x="62.5" y="149.6">56</text>
<text x="103.2" y="144.6">64</text>
<text x="103.2" y="147.1">65</text>
<text x="103.2" y="149.6">66</text>
<text x="146.2" y="147.1">1</text>
<text x="146.2" y="149.6">2</text>
<text x="62.5" y="152.2">57</text>
<text x="62.5" y="154.7">58</text>
<text x="103.2" y="152.2">78</text>
<text x="103.2" y="154.7">79</text>
<text x="146.2" y="152.2">3</text>
<text x="146.2" y="154.7">4</text>
<text x="62.5" y="157.3">59</text>
<text x="62.5" y="159.8">60</text>
<text x="103.2" y="157.3">80</text>
<text x="103.7" y="159.8">7</text>
<text x="146.2" y="157.3">5</text>
<text x="146.2" y="159.8">6</text>
<text x="62.5" y="162.3">61</text>
<text x="62.5" y="164.9">62</text>
<text x="103.7" y="162.3">8</text>
<text x="103.7" y="164.9">9</text>
<text x="235.7" y="167.4">1</text>
<text x="248.4" y="167.4">5</text>
<text x="78.5" y="171.2" transform="rotate(-90 78.5 171.2)">10</text>
<text x="81" y="171.2" transform="rotate(-90 81 171.2)">27</text>
<text x="83.6" y="171.2" transform="rotate(-90 83.6 171.2)">74</text>
<text x="86.1" y="171.2" transform="rotate(-90 86.1 171.2)">99</text>
<text x="88.6" y="171.2" transform="rotate(-90 88.6 171.2)">20</text>
<text x="235.7" y="170">3</text>
<text x="248.4" y="170">4</text>
<text x="202.1" y="178.9">2</text>
<text x="242.3" y="177" transform="rotate(-90 242.3 177)">2</text>
<text x="10.4" y="185.7">D</text>
<text x="202.1" y="181.4">3</text>
<text x="202.1" y="183.9">4</text>
<text x="408.4" y="185.7">D</text>
<text x="10.4" y="235.7">E</text>
<text x="408.4" y="235.7">E</text>
<text x="10.5" y="285.7">F</text>
<text x="35" y="286.7">1</text>
<text x="85" y="286.7">2</text>
<text x="135" y="286.7">3</text>
<text x="185" y="286.7">4</text>
<text x="235" y="286.7">5</text>
<text x="285" y="286.7">6</text>
<text x="335" y="286.7">7</text>
<text x="385" y="286.7">8</text>
<text x="408.5" y="285.7">F</text>
</g>
<g font-size="1.8" fill="#008484">
<text x="166.4" y="24">+3.3V</text>
<text x="273.9" y="21">FB?</text>
<text x="104" y="26.2">C?</text>
<text x="104.3" y="28.5">0.1u</text>
<text x="112.9" y="26.2">C?</text>
<text x="113.2" y="28.5">0.1u</text>
<text x="121.8" y="26.2">C?</text>
<text x="122.1" y="28.5">0.1u</text>
<text x="130.7" y="26.2">C?</text>
<text x="131" y="28.5">0.1u</text>
<text x="139.6" y="26.2">C?</text>
<text x="139.9" y="28.5">0.1u</text>
<text x="148.5" y="26.2">C?</text>
<text x="148.8" y="28.5">0.1u</text>
<text x="157.4" y="26.2">C?</text>
<text x="157.7" y="28.5">0.1u</text>
<text x="223.6" y="28.1">KSZ8863</text>
<text x="226.2" y="25.7">U?</text>
<text x="260.2" y="27.5">C?</text>
<text x="260.5" y="29.8">22u</text>
<text x="269.1" y="27.5">C?</text>
<text x="269.4" y="29.8">0.1u</text>
<text x="282" y="25.2">+3.3V</text>
<text x="59.6" y="33.8">C?</text>
<text x="209.3" y="33.7">SMTXEN3</text>
<text x="236.2" y="33.7">VDDA_3V3</text>
<text x="324.6" y="35.3">0.1u</text>
<text x="325.2" y="33">C?</text>
<text x="345.5" y="32.9">RJ45_Amphenol_RJMG1BD3B8K1ANR</text>
<text x="360.9" y="30.6">J?</text>
<text x="52.2" y="41.5">R?</text>
<text x="59.9" y="36.2">0.1u</text>
<text x="66.5" y="41.3">NRST</text>
<text x="97.7" y="41.3">PA0</text>
<text x="209.3" y="36.2">SMTXD33/EN_REFCLKO_3</text>
<text x="209.3" y="38.8">SMTXD32</text>
<text x="209.3" y="41.3">SMTXD31</text>
<text x="239.8" y="38.8">VDDIO</text>
<text x="239.8" y="41.3">VDDIO</text>
<text x="260.2" y="38.9">C?</text>
<text x="260.6" y="41.2">0.1u</text>
<text x="269.1" y="38.9">C?</text>
<text x="269.4" y="41.2">0.1u</text>
<text x="275.6" y="36.7">+3.3V</text>
<text x="343.4" y="36.2">TD+</text>
<text x="343.4" y="41.3">TD-</text>
<text x="343.4" y="38.8">TCT</text>
<text x="51.9" y="43.8">10k</text>
<text x="66.5" y="46.4">BOOT0</text>
<text x="76.8" y="43.5" transform="rotate(-90 76.8 43.5)">VBAT</text>
<text x="79.4" y="42.4" transform="rotate(-90 79.4 42.4)">VDD</text>
<text x="81.9" y="42.4" transform="rotate(-90 81.9 42.4)">VDD</text>
<text x="84.5" y="42.4" transform="rotate(-90 84.5 42.4)">VDD</text>
<text x="87" y="42.4" transform="rotate(-90 87 42.4)">VDD</text>
<text x="89.5" y="42.4" transform="rotate(-90 89.5 42.4)">VDD</text>
<text x="92.1" y="42.4" transform="rotate(-90 92.1 42.4)">VDD</text>
<text x="94.6" y="43.6" transform="rotate(-90 94.6 43.6)">VDDA</text>
<text x="97.7" y="43.9">PA1</text>
<text x="97.7" y="46.4">PA2</text>
<text x="209.3" y="43.9">SMTXD30</text>
<text x="209.3" y="46.4">SMTXC3/REFCLKI_3</text>
<text x="239" y="46.4">VDDCO</text>
<text x="273.9" y="47.7">FB?</text>
<text x="343.4" y="43.9">RD+</text>
<text x="343.4" y="46.4">RCT</text>
<text x="66.5" y="51.5">VCAP_1</text>
<text x="97.7" y="48.9">PA3</text>
<text x="97.7" y="51.5">PA4</text>
<text x="209.3" y="48.9">SMTXER3/MII_LINK_3</text>
<text x="236.2" y="51.5">VDDA_1V8</text>
<text x="240.4" y="48.9">VDDC</text>
<text x="283.1" y="52.9">C?</text>
<text x="290.7" y="52.9">C?</text>
<text x="320.1" y="49">R?</text>
<text x="320.3" y="51.3">1k</text>
<text x="324.6" y="52.2">0.1u</text>
<text x="325.2" y="49.9">C?</text>
<text x="343.4" y="48.9">RD-</text>
<text x="39.2" y="59.1">C?</text>
<text x="48.1" y="59.1">C?</text>
<text x="52.5" y="56.1">+3.3V</text>
<text x="66.5" y="54">VCAP_2</text>
<text x="66.5" y="56.6">VREF+</text>
<text x="97.7" y="54">PA5</text>
<text x="97.7" y="56.6">PA6</text>
<text x="97.7" y="59.1">PA7</text>
<text x="209.3" y="54">SMRXDV3</text>
<text x="209.3" y="56.6">SMRXD33/REFCLKO_3</text>
<text x="209.3" y="59.1">SMRXD32</text>
<text x="241.4" y="56.6">GND</text>
<text x="241.4" y="59.1">GND</text>
<text x="260.2" y="54.2">C?</text>
<text x="260.5" y="56.5">22u</text>
<text x="269.1" y="54.2">C?</text>
<text x="269.4" y="56.5">0.1u</text>
<text x="283.3" y="55.2">22u</text>
<text x="291" y="55.2">0.1u</text>
<text x="343.4" y="59.1">LEDY_A</text>
<text x="343.4" y="56.6">LEDG_K</text>
<text x="343.4" y="54">LEDG_A</text>
<text x="374" y="59.1">SHIELD</text>
<text x="14.1" y="63">0.1u</text>
<text x="15.5" y="65.3">C?</text>
<text x="26" y="62.4">+3.3V</text>
<text x="39.6" y="61.4">2.2u</text>
<text x="48.5" y="61.4">2.2u</text>
<text x="97.7" y="61.6">PA8</text>
<text x="97.7" y="64.2">PA9</text>
<text x="209.3" y="61.6">SMRXD31</text>
<text x="209.3" y="64.2">SMRXD30</text>
<text x="240.2" y="64.2">AGND</text>
<text x="241.4" y="61.6">GND</text>
<text x="263" y="64.3">R?</text>
<text x="320.1" y="64">R?</text>
<text x="320.3" y="61.7">1k</text>
<text x="343.4" y="61.6">LEDY_K</text>
<text x="362.6" y="61.8" transform="rotate(-90 362.6 61.8)">GND</text>
<text x="96.7" y="66.7">PA10</text>
<text x="96.7" y="69.3">PA11</text>
<text x="96.7" y="71.8">PA12</text>
<text x="209.3" y="66.7">SMRXC3</text>
<text x="209.3" y="71.8">SCOL3</text>
<text x="241.4" y="69.3">ISET</text>
<text x="262" y="66.6">11.8k</text>
<text x="23.1" y="76.9">EN</text>
<text x="28.6" y="74.8" transform="rotate(-90 28.6 74.8)">Vdd</text>
<text x="29" y="76.9">OUT</text>
<text x="36.8" y="75.8">X?</text>
<text x="66.5" y="76.9">PH0</text>
<text x="96.7" y="74.3">PA13</text>
<text x="96.7" y="76.9">PA14</text>
<text x="165.5" y="75.1">+3.3V</text>
<text x="209.3" y="74.3">SCRS3</text>
<text x="240.5" y="74.3">RXM1</text>
<text x="240.7" y="76.9">RXP1</text>
<text x="325.2" y="76.2">C?</text>
<text x="345.5" y="76.1">RJ45_Amphenol_RJMG1BD3B8K1ANR</text>
<text x="360.9" y="73.7">J?</text>
<text x="28.6" y="81.1" transform="rotate(-90 28.6 81.1)">GND</text>
<text x="37.3" y="78.1">25 MHz</text>
<text x="39.5" y="83.7">D?</text>
<text x="66.5" y="79.4">PH1</text>
<text x="96.7" y="79.4">PA15</text>
<text x="174.8" y="80.5">4.7k</text>
<text x="175.3" y="78.2">R?</text>
<text x="209.3" y="79.4">INTRN</text>
<text x="209.3" y="82">SCL_MDC</text>
<text x="240.6" y="79.4">TXM1</text>
<text x="240.9" y="82">TXP1</text>
<text x="324.6" y="78.5">0.1u</text>
<text x="343.4" y="79.4">TD+</text>
<text x="343.4" y="82">TCT</text>
<text x="37.5" y="86">GREEN</text>
<text x="47.1" y="84.6">R?</text>
<text x="47.3" y="87">1k</text>
<text x="66.5" y="84.5">PE0</text>
<text x="66.5" y="87">PE1</text>
<text x="66.5" y="89.6">PE2</text>
<text x="97.7" y="84.5">PB0</text>
<text x="97.7" y="87">PB1</text>
<text x="97.7" y="89.6">PB2</text>
<text x="209.3" y="84.5">SDA_MDIO</text>
<text x="209.3" y="87">SPIQ</text>
<text x="209.3" y="89.6">SPISN</text>
<text x="240.5" y="87">RXM2</text>
<text x="240.7" y="89.6">RXP2</text>
<text x="343.4" y="84.5">TD-</text>
<text x="343.4" y="87">RD+</text>
<text x="343.4" y="89.6">RCT</text>
<text x="37.5" y="94.9">GREEN</text>
<text x="39.5" y="92.5">D?</text>
<text x="47.1" y="93.5">R?</text>
<text x="47.3" y="95.8">1k</text>
<text x="66.5" y="92.1">PE3</text>
<text x="66.5" y="94.7">PE4</text>
<text x="97.7" y="92.1">PB3</text>
<text x="97.7" y="94.7">PB4</text>
<text x="209.3" y="93.4">P1LED1</text>
<text x="209.3" y="95.9">P1LED0</text>
<text x="240.6" y="92.1">TXM2</text>
<text x="240.9" y="94.7">TXP2</text>
<text x="320.1" y="92.1">R?</text>
<text x="320.3" y="94.4">1k</text>
<text x="324.6" y="95.4">0.1u</text>
<text x="325.2" y="93.1">C?</text>
<text x="343.4" y="92.1">RD-</text>
<text x="39.5" y="101.4">D?</text>
<text x="66.5" y="97.2">PE5</text>
<text x="66.5" y="99.7">PE6</text>
<text x="97.7" y="97.2">PB5</text>
<text x="97.7" y="99.7">PB6</text>
<text x="209.3" y="98.5">P2LED1</text>
<text x="209.3" y="101">P2LED0</text>
<text x="242.8" y="99.7">NC</text>
<text x="343.4" y="99.7">LEDG_K</text>
<text x="343.4" y="97.2">LEDG_A</text>
<text x="37.5" y="103.7">GREEN</text>
<text x="47.1" y="102.4">R?</text>
<text x="47.3" y="104.7">1k</text>
<text x="66.5" y="102.3">PE7</text>
<text x="66.5" y="104.8">PE8</text>
<text x="66.5" y="107.4">PE9</text>
<text x="97.7" y="102.3">PB7</text>
<text x="97.7" y="104.8">PB8</text>
<text x="97.7" y="107.4">PB9</text>
<text x="209.3" y="103.5">RSTN</text>
<text x="209.3" y="106.1">FXSD1</text>
<text x="243.2" y="102.3">X1</text>
<text x="243.2" y="104.8">X2</text>
<text x="320.1" y="107.2">R?</text>
<text x="320.3" y="104.9">1k</text>
<text x="343.4" y="102.3">LEDY_A</text>
<text x="343.4" y="104.8">LEDY_K</text>
<text x="362.6" y="104.9" transform="rotate(-90 362.6 104.9)">GND</text>
<text x="374" y="102.3">SHIELD</text>
<text x="37.5" y="112.6">GREEN</text>
<text x="39.5" y="110.3">D?</text>
<text x="47.1" y="111.3">R?</text>
<text x="47.3" y="113.6">1k</text>
<text x="66.5" y="109.9">PE10</text>
<text x="66.5" y="112.4">PE11</text>
<text x="96.7" y="109.9">PB10</text>
<text x="96.7" y="112.4">PB11</text>
<text x="195.1" y="110.4" transform="rotate(-90 195.1 110.4)">R?</text>
<text x="197.4" y="110.7" transform="rotate(-90 197.4 110.7)">10k</text>
<text x="66.5" y="115">PE12</text>
<text x="66.5" y="117.5">PE13</text>
<text x="96.7" y="115">PB12</text>
<text x="96.7" y="117.5">PB13</text>
<text x="66.5" y="120.1">PE14</text>
<text x="66.5" y="122.6">PE15</text>
<text x="96.7" y="120.1">PB14</text>
<text x="96.7" y="122.6">PB15</text>
<text x="66.5" y="127.7">PD0</text>
<text x="66.5" y="130.2">PD1</text>
<text x="97.7" y="127.7">PC0</text>
<text x="97.7" y="130.2">PC1</text>
<text x="66.5" y="132.8">PD2</text>
<text x="66.5" y="135.3">PD3</text>
<text x="66.5" y="137.8">PD4</text>
<text x="97.7" y="132.8">PC2</text>
<text x="97.7" y="135.3">PC3</text>
<text x="97.7" y="137.8">PC4</text>
<text x="66.5" y="140.4">PD5</text>
<text x="66.5" y="142.9">PD6</text>
<text x="97.7" y="140.4">PC5</text>
<text x="97.7" y="142.9">PC6</text>
<text x="66.5" y="145.5">PD7</text>
<text x="66.5" y="148">PD8</text>
<text x="97.7" y="145.5">PC7</text>
<text x="97.7" y="148">PC8</text>
<text x="136.3" y="147.5">+3.3V</text>
<text x="151.1" y="148">VCC</text>
<text x="66.5" y="153.1">PD10</text>
<text x="66.5" y="155.6">PD11</text>
<text x="66.5" y="150.5">PD9</text>
<text x="96.7" y="153.1">PC10</text>
<text x="96.7" y="155.6">PC11</text>
<text x="97.7" y="150.5">PC9</text>
<text x="151.1" y="150.5">SWDIO</text>
<text x="151.1" y="153.1">RESET</text>
<text x="151.1" y="155.6">SWCLK</text>
<text x="158.3" y="154.3">J?</text>
<text x="66.5" y="158.2">PD12</text>
<text x="66.5" y="160.7">PD13</text>
<text x="96.7" y="158.2">PC12</text>
<text x="96.7" y="160.7">PC13</text>
<text x="151.1" y="158.2">GND</text>
<text x="151.1" y="160.7">SWO</text>
<text x="66.5" y="163.2">PD14</text>
<text x="66.5" y="165.8">PD15</text>
<text x="79.4" y="167.2" transform="rotate(-90 79.4 167.2)">VSS</text>
<text x="81.9" y="167.2" transform="rotate(-90 81.9 167.2)">VSS</text>
<text x="84.5" y="167.2" transform="rotate(-90 84.5 167.2)">VSS</text>
<text x="87" y="167.2" transform="rotate(-90 87 167.2)">VSS</text>
<text x="89.5" y="167.2" transform="rotate(-90 89.5 167.2)">VSSA</text>
<text x="96.7" y="163.2">PC14</text>
<text x="96.7" y="165.8">PC15</text>
<text x="215.4" y="167.9">+5V</text>
<text x="235.6" y="164.5">MIC5219-3.3YM5</text>
<text x="241.4" y="162.2">U?</text>
<text x="66.1" y="169.6">U?</text>
<text x="90.7" y="169.6">STM32F407VETx</text>
<text x="237.7" y="168.3">IN</text>
<text x="237.7" y="170.9">EN</text>
<text x="243.7" y="168.3">OUT</text>
<text x="244.9" y="170.9">BP</text>
<text x="262.8" y="171">C?</text>
<text x="263" y="173.3">22u</text>
<text x="271.7" y="171">C?</text>
<text x="271.9" y="173.3">22u</text>
<text x="282" y="168.7">+3.3V</text>
<text x="201.1" y="175">J?</text>
<text x="202.1" y="176.3">1</text>
<text x="208.1" y="177.6">+5V</text>
<text x="243.2" y="175" transform="rotate(-90 243.2 175)">GND</text>
</g>
<g font-size="1.8">
<text x="191.7" y="32.8">ETH_TX_EN</text>
<text x="331.1" y="35.3">TX1_P</text>
<text x="46" y="37.9">NRST</text>
<text x="192.9" y="40.4">ETH_TXD1</text>
<text x="331" y="40.4">TX1_N</text>
<text x="109.2" y="45.5">ETH_MDIO</text>
<text x="109.2" y="43">ETH_REFCLK</text>
<text x="190.2" y="45.5">ETH_REFCLK</text>
<text x="192.9" y="43">ETH_TXD0</text>
<text x="330.9" y="43">RX1_P</text>
<text x="190.2" y="53.1">ETH_CRS_DV</text>
<text x="288.3" y="48">1.8V</text>
<text x="307.7" y="53.1">TRAFFIC1</text>
<text x="330.9" y="48">RX1_N</text>
<text x="109.2" y="58.2">ETH_CRS_DV</text>
<text x="190.2" y="55.7">ETH_REFCLK</text>
<text x="311.1" y="58.2">LINK1</text>
<text x="109.2" y="65.8">USART1_RX</text>
<text x="109.2" y="63.3">USART1_TX</text>
<text x="109.2" y="60.7">MCO</text>
<text x="192.7" y="63.3">ETH_RXD0</text>
<text x="192.7" y="60.7">ETH_RXD1</text>
<text x="109.2" y="73.4">SWDIO</text>
<text x="109.2" y="76">SWCLK</text>
<text x="181.6" y="74.7">ETH_MDIO</text>
<text x="252.7" y="73.4">RX1_N</text>
<text x="252.7" y="76">RX1_P</text>
<text x="192.8" y="83.6">ETH_MDIO</text>
<text x="193.4" y="81.1">ETH_MDC</text>
<text x="252.7" y="81.1">TX1_P</text>
<text x="252.7" y="78.5">TX1_N</text>
<text x="331" y="83.6">TX2_N</text>
<text x="331.1" y="78.5">TX2_P</text>
<text x="252.7" y="88.7">RX2_P</text>
<text x="252.7" y="86.1">RX2_N</text>
<text x="330.9" y="86.1">RX2_P</text>
<text x="193.4" y="92.5">TRAFFIC1</text>
<text x="196.8" y="95">LINK1</text>
<text x="252.7" y="93.8">TX2_P</text>
<text x="252.7" y="91.2">TX2_N</text>
<text x="330.9" y="91.2">RX2_N</text>
<text x="193.4" y="97.6">TRAFFIC2</text>
<text x="196.8" y="100.1">LINK2</text>
<text x="252.7" y="101.4">MCO</text>
<text x="307.7" y="101.4">TRAFFIC2</text>
<text x="311.1" y="96.3">LINK2</text>
<text x="187.5" y="102.7">ETH_RST</text>
<text x="109.2" y="111.5">ETH_TX_EN</text>
<text x="109.2" y="109">ETH_RST</text>
<text x="109.2" y="116.6">ETH_TXD1</text>
<text x="109.2" y="114.1">ETH_TXD0</text>
<text x="109.2" y="129.3">ETH_MDC</text>
<text x="109.2" y="136.9">ETH_RXD0</text>
<text x="109.2" y="139.5">ETH_RXD1</text>
<text x="138.8" y="149.6">SWDIO</text>
<text x="138.3" y="154.7">SWCLK</text>
<text x="140" y="152.2">NRST</text>
<text x="207" y="178.9">USART1_RX</text>
<text x="207" y="181.4">USART1_TX</text>
</g>
<g font-size="1.4" fill="#840000">
<text x="353.7" y="41.8">XMIT</text>
<text x="353.6" y="49.5">RCV</text>
<text x="353.7" y="85">XMIT</text>
<text x="353.6" y="92.6">RCV</text>
</g>
<g font-size="1.2" fill="#840000">
<text x="364.3" y="36.7">C1</text>
<text x="364.3" y="40.5">C2</text>
<text x="364.3" y="38">C4</text>
<text x="364.3" y="39.3">C5</text>
<text x="364.3" y="44.3">C3</text>
<text x="364.3" y="45.6">C7</text>
<text x="364.3" y="46.9">C8</text>
<text x="364.3" y="48.1">C6</text>
<text x="364.3" y="79.9">C1</text>
<text x="364.3" y="83.7">C2</text>
<text x="364.3" y="81.2">C4</text>
<text x="364.3" y="82.4">C5</text>
<text x="364.3" y="87.5">C3</text>
<text x="364.3" y="88.8">C7</text>
<text x="364.3" y="91.3">C6</text>
<text x="364.3" y="90.1">C8</text>
</g>
<g font-size="1.1" fill="#840000">
<text x="356.9" y="38.5">75</text>
<text x="360.7" y="38.5">75</text>
<text x="356.9" y="46.2">75</text>
<text x="360.7" y="46.2">75</text>
<text x="360.1" y="50.4">1000pF</text>
<text x="354.9" y="55.1">GREEN</text>
<text x="354.8" y="60.1">YELLOW</text>
<text x="356.9" y="81.7">75</text>
<text x="360.7" y="81.7">75</text>
<text x="356.9" y="89.3">75</text>
<text x="360.7" y="89.3">75</text>
<text x="360.1" y="93.5">1000pF</text>
<text x="354.9" y="98.2">GREEN</text>
<text x="354.8" y="103.3">YELLOW</text>
</g>
</svg>
